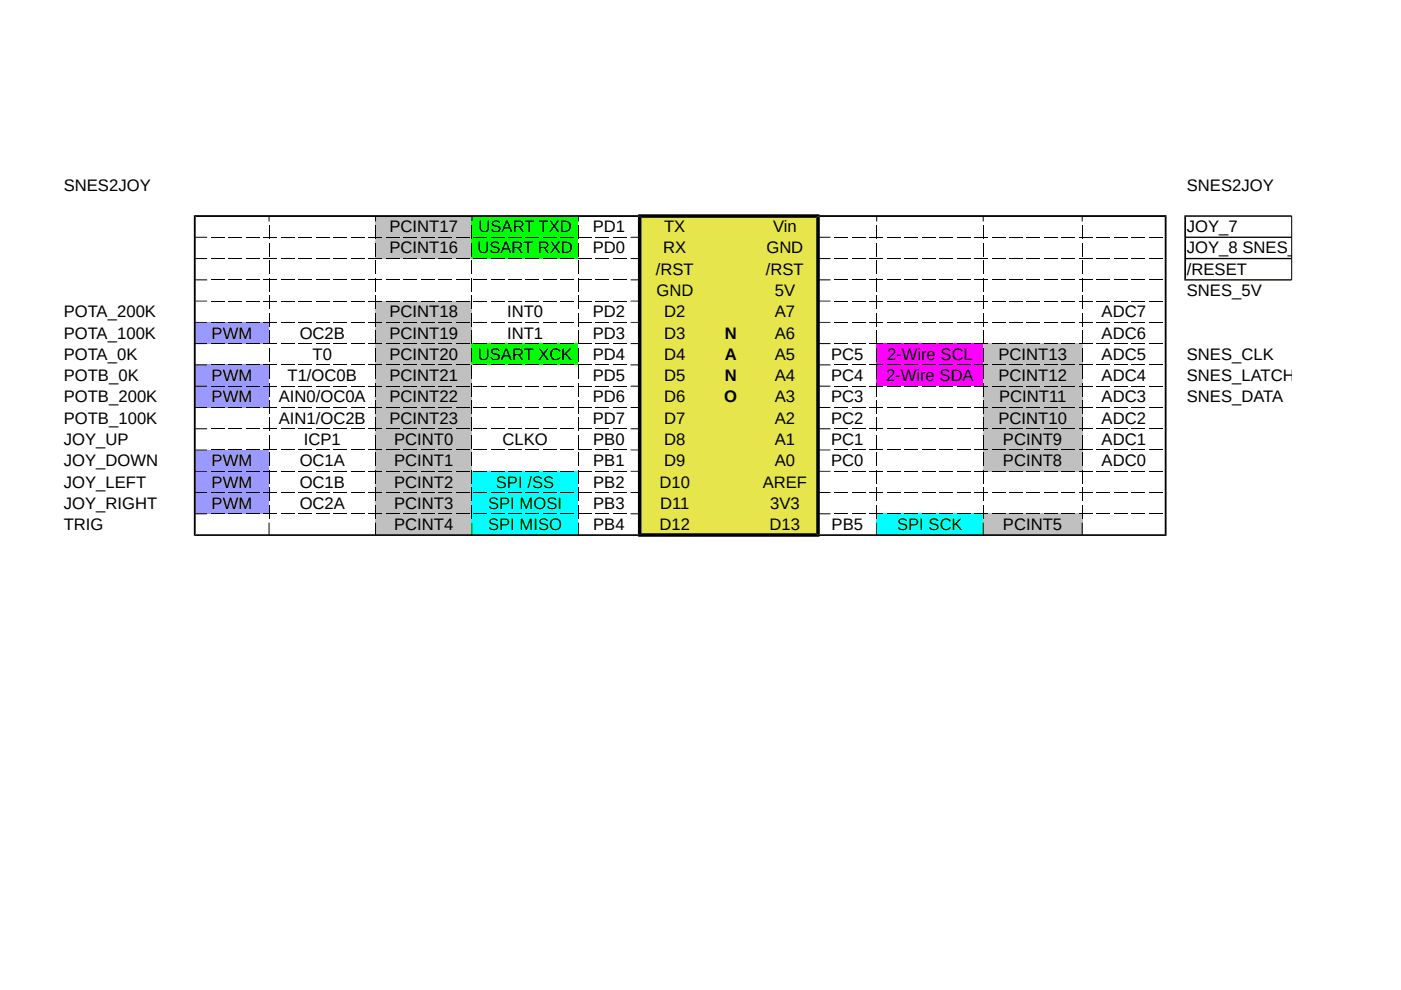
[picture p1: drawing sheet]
<svg xmlns="http://www.w3.org/2000/svg" width="297mm" height="210mm" viewBox="0 0 297 210" stroke-linecap="round" stroke-linejoin="round" font-family="sans-serif">
<path d="M79.6 45.8h20.4v9h-20.4z" fill-rule="evenodd" fill="#c0c0c0"/>
<path d="M100 45.8h22.6v9h-22.6z" fill-rule="evenodd" fill="#0f0"/>
<g fill="#e6e64c">
<path d="M135.6 45.8h37.8v9h-37.8z" fill-rule="evenodd"/>
<path d="M135.6 54.8h37.8v9h-37.8z" fill-rule="evenodd"/>
</g>
<path d="M79.6 63.8h20.4v4.5h-20.4z" fill-rule="evenodd" fill="#c0c0c0"/>
<path d="M135.6 63.8h37.8v4.5h-37.8z" fill-rule="evenodd" fill="#e6e64c"/>
<path d="M41.3 68.3h15.7v4.5h-15.7z" fill-rule="evenodd" fill="#99f"/>
<path d="M79.6 68.3h20.4v4.5h-20.4z" fill-rule="evenodd" fill="#c0c0c0"/>
<path d="M135.6 68.3h37.8v4.5h-37.8z" fill-rule="evenodd" fill="#e6e64c"/>
<path d="M79.6 72.8h20.4v4.6h-20.4z" fill-rule="evenodd" fill="#c0c0c0"/>
<path d="M100 72.8h22.6v4.6h-22.6z" fill-rule="evenodd" fill="#0f0"/>
<path d="M135.6 72.8h37.8v4.6h-37.8z" fill-rule="evenodd" fill="#e6e64c"/>
<path d="M185.8 72.8h22.6v4.6h-22.6z" fill-rule="evenodd" fill="#f0f"/>
<path d="M208.4 72.8h21v4.6h-21z" fill-rule="evenodd" fill="#c0c0c0"/>
<path d="M41.3 77.3h15.7v4.5h-15.7z" fill-rule="evenodd" fill="#99f"/>
<path d="M79.6 77.3h20.4v4.5h-20.4z" fill-rule="evenodd" fill="#c0c0c0"/>
<path d="M135.6 77.3h37.8v4.5h-37.8z" fill-rule="evenodd" fill="#e6e64c"/>
<path d="M185.8 77.3h22.6v4.5h-22.6z" fill-rule="evenodd" fill="#f0f"/>
<path d="M208.4 77.3h21v4.5h-21z" fill-rule="evenodd" fill="#c0c0c0"/>
<path d="M41.3 81.8h15.7v4.6h-15.7z" fill-rule="evenodd" fill="#99f"/>
<path d="M79.6 81.8h20.4v4.6h-20.4z" fill-rule="evenodd" fill="#c0c0c0"/>
<path d="M135.6 81.8h37.8v4.6h-37.8z" fill-rule="evenodd" fill="#e6e64c"/>
<g fill="#c0c0c0">
<path d="M208.4 81.8h21v4.6h-21z" fill-rule="evenodd"/>
<path d="M79.6 86.4h20.4v9h-20.4z" fill-rule="evenodd"/>
</g>
<path d="M135.6 86.4h37.8v9h-37.8z" fill-rule="evenodd" fill="#e6e64c"/>
<path d="M208.4 86.4h21v9h-21z" fill-rule="evenodd" fill="#c0c0c0"/>
<path d="M41.3 95.4h15.7v4.5h-15.7z" fill-rule="evenodd" fill="#99f"/>
<path d="M79.6 95.4h20.4v4.5h-20.4z" fill-rule="evenodd" fill="#c0c0c0"/>
<path d="M135.6 95.4h37.8v4.5h-37.8z" fill-rule="evenodd" fill="#e6e64c"/>
<path d="M208.4 95.4h21v4.5h-21z" fill-rule="evenodd" fill="#c0c0c0"/>
<path d="M41.3 99.9h15.7v9h-15.7z" fill-rule="evenodd" fill="#99f"/>
<path d="M79.6 99.9h20.4v9h-20.4z" fill-rule="evenodd" fill="#c0c0c0"/>
<path d="M100 99.9h22.6v9h-22.6z" fill-rule="evenodd" fill="#0ff"/>
<path d="M135.6 99.9h37.8v9h-37.8z" fill-rule="evenodd" fill="#e6e64c"/>
<path d="M79.6 108.9h20.4v4.5h-20.4z" fill-rule="evenodd" fill="#c0c0c0"/>
<path d="M100 108.9h22.6v4.5h-22.6z" fill-rule="evenodd" fill="#0ff"/>
<path d="M135.6 108.9h37.8v4.5h-37.8z" fill-rule="evenodd" fill="#e6e64c"/>
<path d="M185.8 108.9h22.6v4.5h-22.6z" fill-rule="evenodd" fill="#0ff"/>
<path d="M208.4 108.9h21v4.5h-21z" fill-rule="evenodd" fill="#c0c0c0"/>
<g fill="#000">
<path d="M41.3 50.3l2.6-.1v.2z" fill-rule="evenodd"/>
<path d="M41.3 54.8l2.6-.1v.2z" fill-rule="evenodd"/>
<path d="M41.3 59.3l2.6-.1v.2z" fill-rule="evenodd"/>
<path d="M41.1 45.6l.4 .4v67.3l-.4 .3z" fill-rule="evenodd"/>
<path d="M57 45.8l.1 1.2h-.2z" fill-rule="evenodd"/>
<path d="M79.6 45.8l.1 1.2h-.2z" fill-rule="evenodd"/>
<path d="M100 45.8l.2 1.2h-.2z" fill-rule="evenodd"/>
<path d="M122.6 45.8l.1 1.2h-.2z" fill-rule="evenodd"/>
<path d="M41.1 45.6h94.9l-.7 .4h-93.8z" fill-rule="evenodd"/>
<path d="M133.7 50.2l1.9 .1-1.9 .1z" fill-rule="evenodd"/>
<path d="M133.7 54.7l1.9 .1-1.9 .1z" fill-rule="evenodd"/>
<path d="M133.7 59.2l1.9 .1-1.9 .1z" fill-rule="evenodd"/>
<path d="M135.3 46l.3-.2 .4 .4v66.9l-.4 .4-.3-.2z" fill-rule="evenodd"/>
<path d="M135.3 45.4h38.5l-.7 .8h-37.1z" fill-rule="evenodd"/>
<path d="M173.5 50.3l2.6-.1v.2z" fill-rule="evenodd"/>
<path d="M173.5 54.8l2.6-.1v.2z" fill-rule="evenodd"/>
<path d="M173.5 59.3l2.6-.1v.2z" fill-rule="evenodd"/>
<path d="M173.5 45.8l.3 .2v67.3l-.3 .2-.4-.4v-66.9z" fill-rule="evenodd"/>
<path d="M185.9 45.8l.1 1.2h-.2z" fill-rule="evenodd"/>
<path d="M208.5 45.8l.1 1.2h-.2z" fill-rule="evenodd"/>
<path d="M229.4 45.8l.2 1.2h-.3z" fill-rule="evenodd"/>
<path d="M173.1 45.6h74.2l-.4 .4h-73.1z" fill-rule="evenodd"/>
<path d="M247.2 45.8l.1-.2v68l-.4-.3v-67.3z" fill-rule="evenodd"/>
<path d="M251.1 45.6l.4 .3v13.3l-.4 .3z" fill-rule="evenodd"/>
<path d="M251.1 45.6h22.8v.2l-.1 .2h-22.3z" fill-rule="evenodd"/>
<path d="M251.3 50.3l.2-.1h22.3l.1 .1-.1 .1h-22.3z" fill-rule="evenodd"/>
<path d="M251.3 54.8l.2-.1h22.3l.1 .1-.1 .2h-22.3z" fill-rule="evenodd"/>
<path d="M251.1 59.5l.4-.3h22.3l.1 .1v.2z" fill-rule="evenodd"/>
<path d="M41.3 63.9l2.6-.2v.2z" fill-rule="evenodd"/>
<path d="M41.3 68.3h2.6v.1z" fill-rule="evenodd"/>
<path d="M41.3 72.8l2.6-.1v.3z" fill-rule="evenodd"/>
<path d="M41.3 77.4l2.6-.1v.2z" fill-rule="evenodd"/>
<path d="M133.7 63.7l1.9 .2h-1.9z" fill-rule="evenodd"/>
<path d="M133.7 68.3h1.9l-1.9 .1z" fill-rule="evenodd"/>
<path d="M133.7 72.7l1.9 .1-1.9 .2z" fill-rule="evenodd"/>
<path d="M133.7 77.3l1.9 .1-1.9 .1z" fill-rule="evenodd"/>
<path d="M173.5 63.9l2.6-.2v.2z" fill-rule="evenodd"/>
<path d="M173.5 68.3h2.6v.1z" fill-rule="evenodd"/>
<path d="M173.5 72.8l2.6-.1v.3z" fill-rule="evenodd"/>
<path d="M173.5 77.4l2.6-.1v.2z" fill-rule="evenodd"/>
<path d="M41.3 81.9l2.6-.1v.2z" fill-rule="evenodd"/>
<path d="M41.3 86.4l2.6-.1v.2z" fill-rule="evenodd"/>
<path d="M41.3 90.9l2.6-.1v.2z" fill-rule="evenodd"/>
<path d="M41.3 95.4l2.6-.1v.2z" fill-rule="evenodd"/>
<path d="M41.3 99.9l2.6-.1v.2z" fill-rule="evenodd"/>
<path d="M133.7 81.8l1.9 .1-1.9 .1z" fill-rule="evenodd"/>
<path d="M133.7 86.3l1.9 .1-1.9 .1z" fill-rule="evenodd"/>
<path d="M133.7 90.8l1.9 .1-1.9 .1z" fill-rule="evenodd"/>
<path d="M133.7 95.3l1.9 .1-1.9 .1z" fill-rule="evenodd"/>
<path d="M133.7 99.8l1.9 .1-1.9 .1z" fill-rule="evenodd"/>
<path d="M173.5 81.9l2.6-.1v.2z" fill-rule="evenodd"/>
<path d="M173.5 86.4l2.6-.1v.2z" fill-rule="evenodd"/>
<path d="M173.5 90.9l2.6-.1v.2z" fill-rule="evenodd"/>
<path d="M173.5 95.4l2.6-.1v.2z" fill-rule="evenodd"/>
<path d="M173.5 99.9l2.6-.1v.2z" fill-rule="evenodd"/>
<path d="M41.3 104.4l2.6-.1v.2z" fill-rule="evenodd"/>
<path d="M41.3 108.9l2.6-.1v.2z" fill-rule="evenodd"/>
<path d="M56.9 110.8h.2l-.1 2.7z" fill-rule="evenodd"/>
<path d="M79.5 110.8h.2l-.1 2.7z" fill-rule="evenodd"/>
<path d="M100 110.8h.2l-.2 2.7z" fill-rule="evenodd"/>
<path d="M122.5 110.8h.2l-.1 2.7z" fill-rule="evenodd"/>
<path d="M133.7 104.3l1.9 .1-1.9 .1z" fill-rule="evenodd"/>
<path d="M133.7 108.8l1.9 .1-1.9 .1z" fill-rule="evenodd"/>
<path d="M41.1 113.6l.4-.3h93.8l.7 .3z" fill-rule="evenodd"/>
<path d="M173.5 104.4l2.6-.1v.2z" fill-rule="evenodd"/>
<path d="M173.5 108.9l2.6-.1v.2z" fill-rule="evenodd"/>
<path d="M135.6 113.5l.4-.4h37.1l.7 .7h-38.5z" fill-rule="evenodd"/>
<path d="M185.8 110.8h.2l-.1 2.7z" fill-rule="evenodd"/>
<path d="M208.4 110.8h.2l-.1 2.7z" fill-rule="evenodd"/>
<path d="M229.3 110.8h.3l-.2 2.7z" fill-rule="evenodd"/>
<path d="M173.1 113.6l.7-.3h73.1l.4 .3z" fill-rule="evenodd"/>
</g>
<g fill="none" stroke="#000" stroke-width=".21">
<path d="M44.8 50.3h2.8M44.8 54.8h2.8M44.8 59.3h2.8M48.5 50.3h2.8M48.5 54.8h2.8M48.5 59.3h2.8M52.2 50.3h2.8M52.2 54.8h2.8M52.2 59.3h2.8M55.9 50.3h2.8M55.9 54.8h2.8M55.9 59.3h2.8"/>
<path d="M57 47.8v2.9M57 51.6v2.8M57 55.2v2.9M57 58.9v2.9M59.6 50.3h2.8M59.6 54.8h2.8M59.6 59.3h2.8M63.3 50.3h2.8M63.3 54.8h2.8M63.3 59.3h2.8M67 50.3h2.8M67 54.8h2.8"/>
<path d="M67 59.3h2.8M70.7 50.3h2.9M70.7 54.8h2.9M70.7 59.3h2.9M74.4 50.3h2.9M74.4 54.8h2.9M74.4 59.3h2.9M78.1 50.3h2.9M78.1 54.8h2.9M78.1 59.3h2.9M79.6 47.8v2.9M79.6 51.6v2.8"/>
<path d="M79.6 55.2v2.9M79.6 58.9v2.9M81.8 50.3h2.9M81.8 54.8h2.9M81.8 59.3h2.9M85.5 50.3h2.9M85.5 54.8h2.9M85.5 59.3h2.9M89.3 50.3h2.8M89.3 54.8h2.8M89.3 59.3h2.8M93 50.3h2.8"/>
<path d="M93 54.8h2.8M93 59.3h2.8M96.7 50.3h2.8M96.7 54.8h2.8M96.7 59.3h2.8M100.1 47.8v2.9M100.1 51.6v2.8M100.1 55.2v2.9M100.1 58.9v2.9M100.4 50.3h2.8M100.4 54.8h2.8M100.4 59.3h2.8"/>
<path d="M104.1 50.3h2.8M104.1 54.8h2.8M104.1 59.3h2.8M107.8 50.3h2.8M107.8 54.8h2.8M107.8 59.3h2.8M111.5 50.3h2.8M111.5 54.8h2.8M111.5 59.3h2.8M115.2 50.3h2.8M115.2 54.8h2.8M115.2 59.3h2.8"/>
<path d="M118.9 50.3h2.8M118.9 54.8h2.8M118.9 59.3h2.8M122.6 50.3h2.8M122.6 54.8h2.8M122.6 59.3h2.8M122.6 47.8v2.9M122.6 51.6v2.8M122.6 55.2v2.9M122.6 58.9v2.9M126.3 50.3h2.8M126.3 54.8h2.8"/>
<path d="M126.3 59.3h2.8M130 50.3h2.8M130 54.8h2.8M130 59.3h2.8M177 50.3h2.8M177 54.8h2.8M177 59.3h2.8M180.7 50.3h2.8M180.7 54.8h2.8M180.7 59.3h2.8M184.4 50.3h2.8M184.4 54.8h2.8"/>
<path d="M184.4 59.3h2.8M185.9 47.8v2.9M185.9 51.6v2.8M185.9 55.2v2.9M185.9 58.9v2.9M188.1 50.3h2.8M188.1 54.8h2.8M188.1 59.3h2.8M191.8 50.3h2.8M191.8 54.8h2.8M191.8 59.3h2.8M195.5 50.3h2.8"/>
<path d="M195.5 54.8h2.8M195.5 59.3h2.8M199.2 50.3h2.8M199.2 54.8h2.8M199.2 59.3h2.8M202.9 50.3h2.8M202.9 54.8h2.8M202.9 59.3h2.8M206.6 50.3h2.8M206.6 54.8h2.8M206.6 59.3h2.8M208.5 47.8v2.9"/>
<path d="M208.5 51.6v2.8M208.5 55.2v2.9M208.5 58.9v2.9M210.3 50.3h2.8M210.3 54.8h2.8M210.3 59.3h2.8M214 50.3h2.8M214 54.8h2.8M214 59.3h2.8M217.7 50.3h2.8M217.7 54.8h2.8M217.7 59.3h2.8"/>
<path d="M221.4 50.3h2.8M221.4 54.8h2.8M221.4 59.3h2.8M225.1 50.3h2.8M225.1 54.8h2.8M225.1 59.3h2.8M228.8 50.3h2.8M228.8 54.8h2.8M228.8 59.3h2.8M229.4 47.8v2.9M229.4 51.6v2.8M229.4 55.2v2.9"/>
<path d="M229.4 58.9v2.9M232.5 50.3h2.8M232.5 54.8h2.8M232.5 59.3h2.8M236.2 50.3h2.8M236.2 54.8h2.8M236.2 59.3h2.8M239.9 50.3h2.8M239.9 54.8h2.8M239.9 59.3h2.8M243.6 50.3h2.9M243.6 54.8h2.9"/>
<path d="M243.6 59.3h2.9M273.9 45.8v13.5M44.8 63.8h2.8M44.8 68.4h2.8M44.8 72.8h2.8M44.8 77.4h2.8M48.5 63.8h2.8M48.5 68.4h2.8M48.5 72.8h2.8M48.5 77.4h2.8M52.2 63.8h2.8M52.2 68.4h2.8"/>
<path d="M52.2 72.8h2.8M52.2 77.4h2.8M55.9 63.8h2.8M55.9 68.4h2.8M55.9 72.8h2.8M55.9 77.4h2.8M57 62.7v2.8M57 66.4v2.8M57 70.1v2.8M57 73.8v2.8M57 77.5v2.8M59.6 63.8h2.8"/>
<path d="M59.6 68.4h2.8M59.6 72.8h2.8M59.6 77.4h2.8M63.3 63.8h2.8M63.3 68.4h2.8M63.3 72.8h2.8M63.3 77.4h2.8M67 63.8h2.8M67 68.4h2.8M67 72.8h2.8M67 77.4h2.8M70.7 63.8h2.9"/>
<path d="M70.7 68.4h2.9M70.7 72.8h2.9M70.7 77.4h2.9M74.4 63.8h2.9M74.4 68.4h2.9M74.4 72.8h2.9M74.4 77.4h2.9M78.1 63.8h2.9M78.1 68.4h2.9M78.1 72.8h2.9M78.1 77.4h2.9M79.6 62.7v2.8"/>
<path d="M79.6 66.4v2.8M79.6 70.1v2.8M79.6 73.8v2.8M79.6 77.5v2.8M81.8 63.8h2.9M81.8 68.4h2.9M81.8 72.8h2.9M81.8 77.4h2.9M85.5 63.8h2.9M85.5 68.4h2.9M85.5 72.8h2.9M85.5 77.4h2.9"/>
<path d="M89.3 63.8h2.8M89.3 68.4h2.8M89.3 72.8h2.8M89.3 77.4h2.8M93 63.8h2.8M93 68.4h2.8M93 72.8h2.8M93 77.4h2.8M96.7 63.8h2.8M96.7 68.4h2.8M96.7 72.8h2.8M96.7 77.4h2.8"/>
<path d="M100.1 62.7v2.8M100.1 66.4v2.8M100.1 70.1v2.8M100.1 73.8v2.8M100.1 77.5v2.8M100.4 63.8h2.8M100.4 68.4h2.8M100.4 72.8h2.8M100.4 77.4h2.8M104.1 63.8h2.8M104.1 68.4h2.8M104.1 72.8h2.8"/>
<path d="M104.1 77.4h2.8M107.8 63.8h2.8M107.8 68.4h2.8M107.8 72.8h2.8M107.8 77.4h2.8M111.5 63.8h2.8M111.5 68.4h2.8M111.5 72.8h2.8M111.5 77.4h2.8M115.2 63.8h2.8M115.2 68.4h2.8M115.2 72.8h2.8"/>
<path d="M115.2 77.4h2.8M118.9 63.8h2.8M118.9 68.4h2.8M118.9 72.8h2.8M118.9 77.4h2.8M122.6 63.8h2.8M122.6 68.4h2.8M122.6 72.8h2.8M122.6 77.4h2.8M122.6 62.7v2.8M122.6 66.4v2.8M122.6 70.1v2.8"/>
<path d="M122.6 73.8v2.8M122.6 77.5v2.8M126.3 63.8h2.8M126.3 68.4h2.8M126.3 72.8h2.8M126.3 77.4h2.8M130 63.8h2.8M130 68.4h2.8M130 72.8h2.8M130 77.4h2.8M177 63.8h2.8M177 68.4h2.8"/>
<path d="M177 72.8h2.8M177 77.4h2.8M180.7 63.8h2.8M180.7 68.4h2.8M180.7 72.8h2.8M180.7 77.4h2.8M184.4 63.8h2.8M184.4 68.4h2.8M184.4 72.8h2.8M184.4 77.4h2.8M185.9 62.7v2.8M185.9 66.4v2.8"/>
<path d="M185.9 70.1v2.8M185.9 73.8v2.8M185.9 77.5v2.8M188.1 63.8h2.8M188.1 68.4h2.8M188.1 72.8h2.8M188.1 77.4h2.8M191.8 63.8h2.8M191.8 68.4h2.8M191.8 72.8h2.8M191.8 77.4h2.8M195.5 63.8h2.8"/>
<path d="M195.5 68.4h2.8M195.5 72.8h2.8M195.5 77.4h2.8M199.2 63.8h2.8M199.2 68.4h2.8M199.2 72.8h2.8M199.2 77.4h2.8M202.9 63.8h2.8M202.9 68.4h2.8M202.9 72.8h2.8M202.9 77.4h2.8M206.6 63.8h2.8"/>
<path d="M206.6 68.4h2.8M206.6 72.8h2.8M206.6 77.4h2.8M208.5 62.7v2.8M208.5 66.4v2.8M208.5 70.1v2.8M208.5 73.8v2.8M208.5 77.5v2.8M210.3 63.8h2.8M210.3 68.4h2.8M210.3 72.8h2.8M210.3 77.4h2.8"/>
<path d="M214 63.8h2.8M214 68.4h2.8M214 72.8h2.8M214 77.4h2.8M217.7 63.8h2.8M217.7 68.4h2.8M217.7 72.8h2.8M217.7 77.4h2.8M221.4 63.8h2.8M221.4 68.4h2.8M221.4 72.8h2.8M221.4 77.4h2.8"/>
<path d="M225.1 63.8h2.8M225.1 68.4h2.8M225.1 72.8h2.8M225.1 77.4h2.8M228.8 63.8h2.8M228.8 68.4h2.8M228.8 72.8h2.8M228.8 77.4h2.8M229.4 62.7v2.8M229.4 66.4v2.8M229.4 70.1v2.8M229.4 73.8v2.8"/>
<path d="M229.4 77.5v2.8M232.5 63.8h2.8M232.5 68.4h2.8M232.5 72.8h2.8M232.5 77.4h2.8M236.2 63.8h2.8M236.2 68.4h2.8M236.2 72.8h2.8M236.2 77.4h2.8M239.9 63.8h2.8M239.9 68.4h2.8M239.9 72.8h2.8"/>
<path d="M239.9 77.4h2.8M243.6 63.8h2.9M243.6 68.4h2.9M243.6 72.8h2.9M243.6 77.4h2.9M44.8 81.9h2.8M44.8 86.4h2.8M44.8 90.9h2.8M44.8 95.4h2.8M44.8 99.9h2.8M48.5 81.9h2.8M48.5 86.4h2.8"/>
<path d="M48.5 90.9h2.8M48.5 95.4h2.8M48.5 99.9h2.8M52.2 81.9h2.8M52.2 86.4h2.8M52.2 90.9h2.8M52.2 95.4h2.8M52.2 99.9h2.8M55.9 81.9h2.8M55.9 86.4h2.8M55.9 90.9h2.8M55.9 95.4h2.8"/>
<path d="M55.9 99.9h2.8M57 81.2v2.8M57 84.9v2.8M57 88.6v2.8M57 92.3v2.8M57 96v2.8M57 99.7v2.8M59.6 81.9h2.8M59.6 86.4h2.8M59.6 90.9h2.8M59.6 95.4h2.8M59.6 99.9h2.8"/>
<path d="M63.3 81.9h2.8M63.3 86.4h2.8M63.3 90.9h2.8M63.3 95.4h2.8M63.3 99.9h2.8M67 81.9h2.8M67 86.4h2.8M67 90.9h2.8M67 95.4h2.8M67 99.9h2.8M70.7 81.9h2.9M70.7 86.4h2.9"/>
<path d="M70.7 90.9h2.9M70.7 95.4h2.9M70.7 99.9h2.9M74.4 81.9h2.9M74.4 86.4h2.9M74.4 90.9h2.9M74.4 95.4h2.9M74.4 99.9h2.9M78.1 81.9h2.9M78.1 86.4h2.9M78.1 90.9h2.9M78.1 95.4h2.9"/>
<path d="M78.1 99.9h2.9M79.6 81.2v2.8M79.6 84.9v2.8M79.6 88.6v2.8M79.6 92.3v2.8M79.6 96v2.8M79.6 99.7v2.8M81.8 81.9h2.9M81.8 86.4h2.9M81.8 90.9h2.9M81.8 95.4h2.9M81.8 99.9h2.9"/>
<path d="M85.5 81.9h2.9M85.5 86.4h2.9M85.5 90.9h2.9M85.5 95.4h2.9M85.5 99.9h2.9M89.3 81.9h2.8M89.3 86.4h2.8M89.3 90.9h2.8M89.3 95.4h2.8M89.3 99.9h2.8M93 81.9h2.8M93 86.4h2.8"/>
<path d="M93 90.9h2.8M93 95.4h2.8M93 99.9h2.8M96.7 81.9h2.8M96.7 86.4h2.8M96.7 90.9h2.8M96.7 95.4h2.8M96.7 99.9h2.8M100.1 81.2v2.8M100.1 84.9v2.8M100.1 88.6v2.8M100.1 92.3v2.8"/>
<path d="M100.1 96v2.8M100.1 99.7v2.8M100.4 81.9h2.8M100.4 86.4h2.8M100.4 90.9h2.8M100.4 95.4h2.8M100.4 99.9h2.8M104.1 81.9h2.8M104.1 86.4h2.8M104.1 90.9h2.8M104.1 95.4h2.8M104.1 99.9h2.8"/>
<path d="M107.8 81.9h2.8M107.8 86.4h2.8M107.8 90.9h2.8M107.8 95.4h2.8M107.8 99.9h2.8M111.5 81.9h2.8M111.5 86.4h2.8M111.5 90.9h2.8M111.5 95.4h2.8M111.5 99.9h2.8M115.2 81.9h2.8M115.2 86.4h2.8"/>
<path d="M115.2 90.9h2.8M115.2 95.4h2.8M115.2 99.9h2.8M118.9 81.9h2.8M118.9 86.4h2.8M118.9 90.9h2.8M118.9 95.4h2.8M118.9 99.9h2.8M122.6 81.9h2.8M122.6 86.4h2.8M122.6 90.9h2.8M122.6 95.4h2.8"/>
<path d="M122.6 99.9h2.8M122.6 81.2v2.8M122.6 84.9v2.8M122.6 88.6v2.8M122.6 92.3v2.8M122.6 96v2.8M122.6 99.7v2.8M126.3 81.9h2.8M126.3 86.4h2.8M126.3 90.9h2.8M126.3 95.4h2.8M126.3 99.9h2.8"/>
<path d="M130 81.9h2.8M130 86.4h2.8M130 90.9h2.8M130 95.4h2.8M130 99.9h2.8M177 81.9h2.8M177 86.4h2.8M177 90.9h2.8M177 95.4h2.8M177 99.9h2.8M180.7 81.9h2.8M180.7 86.4h2.8"/>
<path d="M180.7 90.9h2.8M180.7 95.4h2.8M180.7 99.9h2.8M184.4 81.9h2.8M184.4 86.4h2.8M184.4 90.9h2.8M184.4 95.4h2.8M184.4 99.9h2.8M185.9 81.2v2.8M185.9 84.9v2.8M185.9 88.6v2.8M185.9 92.3v2.8"/>
<path d="M185.9 96v2.8M185.9 99.7v2.8M188.1 81.9h2.8M188.1 86.4h2.8M188.1 90.9h2.8M188.1 95.4h2.8M188.1 99.9h2.8M191.8 81.9h2.8M191.8 86.4h2.8M191.8 90.9h2.8M191.8 95.4h2.8M191.8 99.9h2.8"/>
<path d="M195.5 81.9h2.8M195.5 86.4h2.8M195.5 90.9h2.8M195.5 95.4h2.8M195.5 99.9h2.8M199.2 81.9h2.8M199.2 86.4h2.8M199.2 90.9h2.8M199.2 95.4h2.8M199.2 99.9h2.8M202.9 81.9h2.8M202.9 86.4h2.8"/>
<path d="M202.9 90.9h2.8M202.9 95.4h2.8M202.9 99.9h2.8M206.6 81.9h2.8M206.6 86.4h2.8M206.6 90.9h2.8M206.6 95.4h2.8M206.6 99.9h2.8M208.5 81.2v2.8M208.5 84.9v2.8M208.5 88.6v2.8M208.5 92.3v2.8"/>
<path d="M208.5 96v2.8M208.5 99.7v2.8M210.3 81.9h2.8M210.3 86.4h2.8M210.3 90.9h2.8M210.3 95.4h2.8M210.3 99.9h2.8M214 81.9h2.8M214 86.4h2.8M214 90.9h2.8M214 95.4h2.8M214 99.9h2.8"/>
<path d="M217.7 81.9h2.8M217.7 86.4h2.8M217.7 90.9h2.8M217.7 95.4h2.8M217.7 99.9h2.8M221.4 81.9h2.8M221.4 86.4h2.8M221.4 90.9h2.8M221.4 95.4h2.8M221.4 99.9h2.8M225.1 81.9h2.8M225.1 86.4h2.8"/>
<path d="M225.1 90.9h2.8M225.1 95.4h2.8M225.1 99.9h2.8M228.8 81.9h2.8M228.8 86.4h2.8M228.8 90.9h2.8M228.8 95.4h2.8M228.8 99.9h2.8M229.4 81.2v2.8M229.4 84.9v2.8M229.4 88.6v2.8M229.4 92.3v2.8"/>
<path d="M229.4 96v2.8M229.4 99.7v2.8M232.5 81.9h2.8M232.5 86.4h2.8M232.5 90.9h2.8M232.5 95.4h2.8M232.5 99.9h2.8M236.2 81.9h2.8M236.2 86.4h2.8M236.2 90.9h2.8M236.2 95.4h2.8M236.2 99.9h2.8"/>
<path d="M239.9 81.9h2.8M239.9 86.4h2.8M239.9 90.9h2.8M239.9 95.4h2.8M239.9 99.9h2.8M243.6 81.9h2.9M243.6 86.4h2.9M243.6 90.9h2.9M243.6 95.4h2.9M243.6 99.9h2.9M44.8 104.4h2.8M44.8 108.9h2.8"/>
<path d="M48.5 104.4h2.8M48.5 108.9h2.8M52.2 104.4h2.8M52.2 108.9h2.8M55.9 104.4h2.8M55.9 108.9h2.8M57 103.4v2.9M57 107.1v2.8M59.6 104.4h2.8M59.6 108.9h2.8M63.3 104.4h2.8M63.3 108.9h2.8"/>
<path d="M67 104.4h2.8M67 108.9h2.8M70.7 104.4h2.9M70.7 108.9h2.9M74.4 104.4h2.9M74.4 108.9h2.9M78.1 104.4h2.9M78.1 108.9h2.9M79.6 103.4v2.9M79.6 107.1v2.8M81.8 104.4h2.9M81.8 108.9h2.9"/>
<path d="M85.5 104.4h2.9M85.5 108.9h2.9M89.3 104.4h2.8M89.3 108.9h2.8M93 104.4h2.8M93 108.9h2.8M96.7 104.4h2.8M96.7 108.9h2.8M100.1 103.4v2.9M100.1 107.1v2.8M100.4 104.4h2.8M100.4 108.9h2.8"/>
<path d="M104.1 104.4h2.8M104.1 108.9h2.8M107.8 104.4h2.8M107.8 108.9h2.8M111.5 104.4h2.8M111.5 108.9h2.8M115.2 104.4h2.8M115.2 108.9h2.8M118.9 104.4h2.8M118.9 108.9h2.8M122.6 104.4h2.8M122.6 108.9h2.8"/>
<path d="M122.6 103.4v2.9M122.6 107.1v2.8M126.3 104.4h2.8M126.3 108.9h2.8M130 104.4h2.8M130 108.9h2.8M177 104.4h2.8M177 108.9h2.8M180.7 104.4h2.8M180.7 108.9h2.8M184.4 104.4h2.8M184.4 108.9h2.8"/>
<path d="M185.9 103.4v2.9M185.9 107.1v2.8M188.1 104.4h2.8M188.1 108.9h2.8M191.8 104.4h2.8M191.8 108.9h2.8M195.5 104.4h2.8M195.5 108.9h2.8M199.2 104.4h2.8M199.2 108.9h2.8M202.9 104.4h2.8M202.9 108.9h2.8"/>
<path d="M206.6 104.4h2.8M206.6 108.9h2.8M208.5 103.4v2.9M208.5 107.1v2.8M210.3 104.4h2.8M210.3 108.9h2.8M214 104.4h2.8M214 108.9h2.8M217.7 104.4h2.8M217.7 108.9h2.8M221.4 104.4h2.8M221.4 108.9h2.8"/>
<path d="M225.1 104.4h2.8M225.1 108.9h2.8M228.8 104.4h2.8M228.8 108.9h2.8M229.4 103.4v2.9M229.4 107.1v2.8M232.5 104.4h2.8M232.5 108.9h2.8M236.2 104.4h2.8M236.2 108.9h2.8M239.9 104.4h2.8M239.9 108.9h2.8"/>
<path d="M243.6 104.4h2.9M243.6 108.9h2.9"/>
</g>
<g font-size="3.5">
<text x="13.5" y="40.5">SNES2JOY</text>
<text x="251.6" y="40.5">SNES2JOY</text>
<text x="82.6" y="49.2">PCINT17</text>
<text x="82.6" y="53.7">PCINT16</text>
<text x="101.2" y="53.7">USART RXD</text>
<text x="101.5" y="49.2">USART TXD</text>
<text x="125.7" y="49.2">PD1</text>
<text x="125.7" y="53.7">PD0</text>
<text x="140.6" y="53.7">RX</text>
<text x="140.8" y="49.2">TX</text>
<text x="162.5" y="53.7">GND</text>
<text x="163.9" y="49.2">Vin</text>
<text x="251.6" y="49.2">JOY_7</text>
<text x="251.6" y="53.7">JOY_8 SNES_GND</text>
<text x="139.1" y="58.2">/RST</text>
<text x="162.4" y="58.2">/RST</text>
<text x="251.6" y="58.2">/RESET</text>
<text x="139.2" y="62.8">GND</text>
<text x="164.3" y="62.8">5V</text>
<text x="251.6" y="62.8">SNES_5V</text>
<text x="13.5" y="67.3">POTA_200K</text>
<text x="13.5" y="71.8">POTA_100K</text>
<text x="44.9" y="71.8">PWM</text>
<text x="63.5" y="71.8">OC2B</text>
<text x="82.6" y="67.3">PCINT18</text>
<text x="82.6" y="71.8">PCINT19</text>
<text x="107.5" y="67.3">INT0</text>
<text x="107.5" y="71.8">INT1</text>
<text x="125.7" y="67.3">PD2</text>
<text x="125.7" y="71.8">PD3</text>
<text x="140.8" y="67.3">D2</text>
<text x="140.8" y="71.8">D3</text>
<text x="153.7" y="71.8">N</text>
<text x="164.3" y="67.3">A7</text>
<text x="164.3" y="71.8">A6</text>
<text x="233.6" y="67.3">ADC7</text>
<text x="233.6" y="71.8">ADC6</text>
<text x="13.5" y="76.3">POTA_0K</text>
<text x="66.3" y="76.3">T0</text>
<text x="82.6" y="76.3">PCINT20</text>
<text x="101.3" y="76.3">USART XCK</text>
<text x="125.7" y="76.3">PD4</text>
<text x="140.8" y="76.3">D4</text>
<text x="153.7" y="76.3">A</text>
<text x="164.3" y="76.3">A5</text>
<text x="176.2" y="76.3">PC5</text>
<text x="188.1" y="76.3">2-Wire SCL</text>
<text x="211.7" y="76.3">PCINT13</text>
<text x="233.6" y="76.3">ADC5</text>
<text x="251.6" y="76.3">SNES_CLK</text>
<text x="13.5" y="80.8">POTB_0K</text>
<text x="44.9" y="80.8">PWM</text>
<text x="61" y="80.8">T1/OC0B</text>
<text x="82.6" y="80.8">PCINT21</text>
<text x="125.7" y="80.8">PD5</text>
<text x="140.8" y="80.8">D5</text>
<text x="153.7" y="80.8">N</text>
<text x="164.3" y="80.8">A4</text>
<text x="176.2" y="80.8">PC4</text>
<text x="187.9" y="80.8">2-Wire SDA</text>
<text x="211.7" y="80.8">PCINT12</text>
<text x="233.6" y="80.8">ADC4</text>
<text x="251.6" y="80.8">SNES_LATCH</text>
<text x="13.5" y="85.3">POTB_200K</text>
<text x="13.5" y="89.8">POTB_100K</text>
<text x="44.9" y="85.3">PWM</text>
<text x="59.1" y="85.3">AIN0/OC0A</text>
<text x="59.1" y="89.8">AIN1/OC2B</text>
<text x="82.6" y="85.3">PCINT22</text>
<text x="82.6" y="89.8">PCINT23</text>
<text x="125.7" y="85.3">PD6</text>
<text x="125.7" y="89.8">PD7</text>
<text x="140.8" y="85.3">D6</text>
<text x="140.8" y="89.8">D7</text>
<text x="153.6" y="85.3">O</text>
<text x="164.3" y="85.3">A3</text>
<text x="164.3" y="89.8">A2</text>
<text x="176.2" y="85.3">PC3</text>
<text x="176.2" y="89.8">PC2</text>
<text x="211.7" y="89.8">PCINT10</text>
<text x="211.8" y="85.3">PCINT11</text>
<text x="233.6" y="85.3">ADC3</text>
<text x="233.6" y="89.8">ADC2</text>
<text x="251.6" y="85.3">SNES_DATA</text>
<text x="13.5" y="94.3">JOY_UP</text>
<text x="64.4" y="94.3">ICP1</text>
<text x="83.6" y="94.3">PCINT0</text>
<text x="106.5" y="94.3">CLKO</text>
<text x="125.8" y="94.3">PB0</text>
<text x="140.8" y="94.3">D8</text>
<text x="164.3" y="94.3">A1</text>
<text x="176.2" y="94.3">PC1</text>
<text x="212.7" y="94.3">PCINT9</text>
<text x="233.6" y="94.3">ADC1</text>
<text x="13.5" y="98.8">JOY_DOWN</text>
<text x="44.9" y="98.8">PWM</text>
<text x="63.5" y="98.8">OC1A</text>
<text x="83.6" y="98.8">PCINT1</text>
<text x="125.8" y="98.8">PB1</text>
<text x="140.8" y="98.8">D9</text>
<text x="164.3" y="98.8">A0</text>
<text x="176.2" y="98.8">PC0</text>
<text x="212.7" y="98.8">PCINT8</text>
<text x="233.6" y="98.8">ADC0</text>
<text x="13.5" y="103.4">JOY_LEFT</text>
<text x="13.5" y="107.8">JOY_RIGHT</text>
<text x="44.9" y="103.4">PWM</text>
<text x="44.9" y="107.8">PWM</text>
<text x="63.5" y="103.4">OC1B</text>
<text x="63.5" y="107.8">OC2A</text>
<text x="83.6" y="103.4">PCINT2</text>
<text x="83.6" y="107.8">PCINT3</text>
<text x="103.5" y="107.8">SPI MOSI</text>
<text x="105.1" y="103.4">SPI /SS</text>
<text x="125.8" y="103.4">PB2</text>
<text x="125.8" y="107.8">PB3</text>
<text x="139.8" y="103.4">D10</text>
<text x="140" y="107.8">D11</text>
<text x="161.7" y="103.4">AREF</text>
<text x="163.3" y="107.8">3V3</text>
<text x="13.5" y="112.4">TRIG</text>
<text x="83.6" y="112.4">PCINT4</text>
<text x="103.5" y="112.4">SPI MISO</text>
<text x="125.8" y="112.4">PB4</text>
<text x="139.8" y="112.4">D12</text>
<text x="163.2" y="112.4">D13</text>
<text x="176.3" y="112.4">PB5</text>
<text x="190.2" y="112.4">SPI SCK</text>
<text x="212.7" y="112.4">PCINT5</text>
</g>
</svg>
